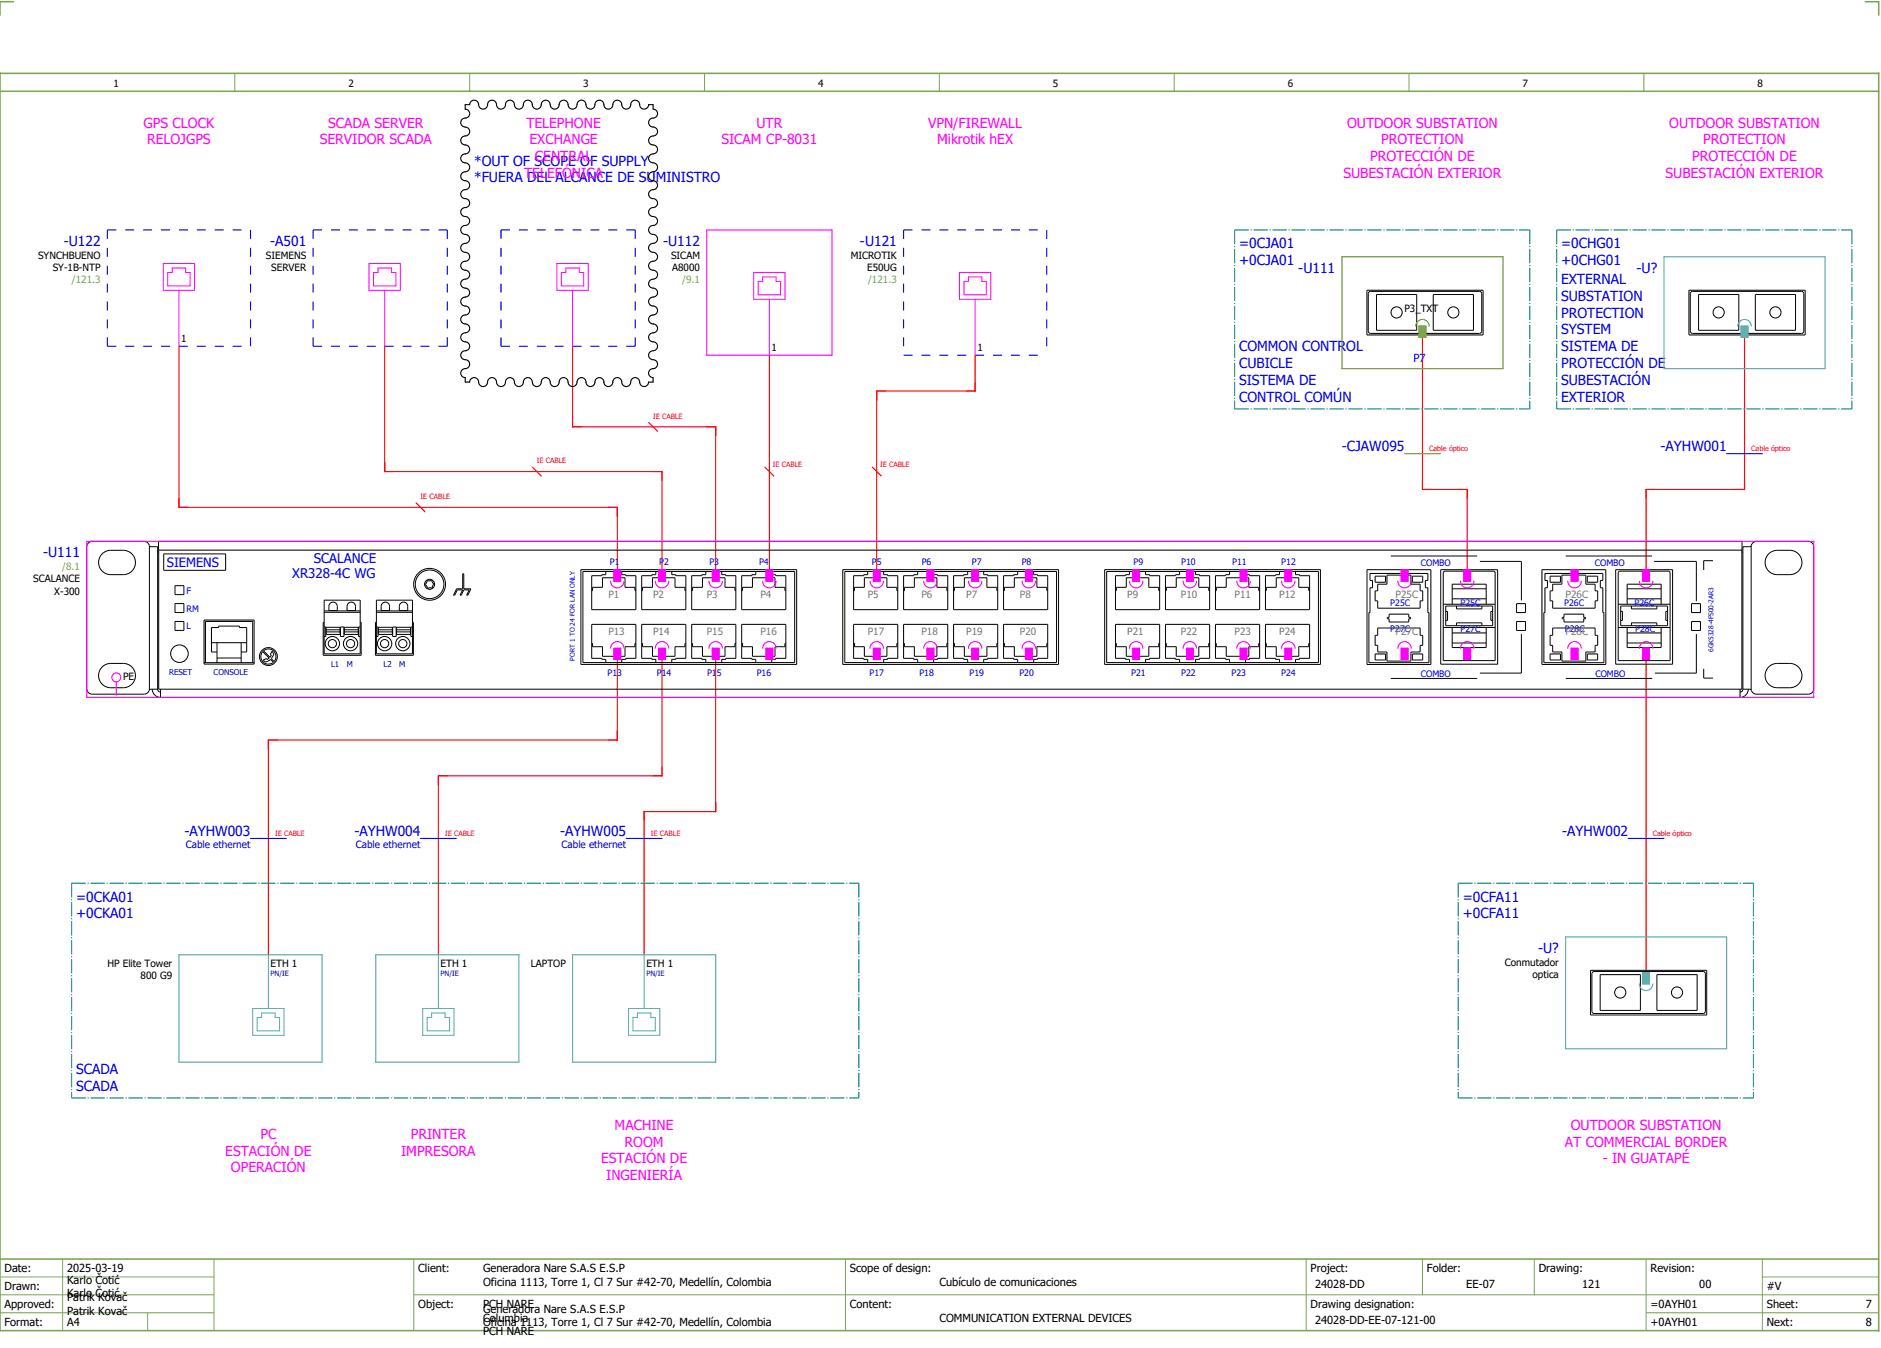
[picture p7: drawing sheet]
<svg xmlns="http://www.w3.org/2000/svg" width="421mm" height="301mm" viewBox="0 0 421 301" stroke-linecap="round" stroke-linejoin="round" font-family="sans-serif">
<path d="M0 16.4h420v281h-420zM3 .4h-3v3M417 .4h3v3M0 20.4h420M0 281.4h420" fill="none" stroke="#7ca552" stroke-width=".35"/>
<g fill="none" stroke="#7ca552" stroke-width=".22">
<path d="M52.5 16.4v4M105 16.4v4M157.5 16.4v4M210 16.4v4M262.5 16.4v4M315 16.4v4M367.5 16.4v4M0 285.4h47.8M0 293.4h47.8M14 281.4v16M33 293.4v4M47.8 281.4v16"/>
<path d="M47.8 289.4h-47.8M92.5 281.4v16M92.5 289.4h327.5M189 281.4v16M292 281.4v15.8M318 281.4v8M343 281.4v8M368 281.4v15.8M368 293.4h52M394 285.4h26M394 281.4v15.8"/>
</g>
<g fill="none" stroke="#f00" stroke-width=".25">
<path d="M40 77.4v36h98v14M86 77.4v28h62v22M128 77.4v18h32v32M172 79.4v48M218 79.4v8h-22v40M318 75.4v34h10v18M390 75.4v34h-22v18M145 94.4l2 2M93 112.4l2 2M119 104.4l2 2M171 104.4l2 2M195 104.4l2 2"/>
<path d="M138 147.4v18h-78v48M148 147.4v26h-50v40M160 147.4v34h-16v32M368 147.4v70"/>
</g>
<g fill="none" stroke="#000" stroke-width=".22">
<path d="M305.6 64.9h26v10h-26zM305.9 65.4l.5-.3 24.6 .1 .3 .4-.1 8.7-.4 .2-24.7-.1-.2-.4zM307.7 65.8h9v8h-9zM320.4 65.8h9v8h-9zM377.6 64.9h26v10h-26zM377.9 65.4l.5-.3 24.6 .1 .3 .4-.1 8.7-.4 .2-24.7-.1-.2-.4zM379.7 65.8h9v8h-9zM392.4 65.8h9v8h-9zM22.6 124a2.71 2.71 0 0 1 2.2-1h2.8a2.72 2.72 0 0 1 2.7 2.7 2.72 2.72 0 0 1-2.7 2.7h-2.8a2.72 2.72 0 0 1-2.5-1.5 2.72 2.72 0 0 1 .3-2.9zM33.4 122v-.1a1.2 1.2 0 0 0-1.2-.9h-11.6a1.2 1.2 0 0 0-1.2 1.2v31.7a1.2 1.2 0 0 0 1.2 1.2h11.7a1.3 1.3 0 0 0 1.1-.9M33.4 122l.3 .2h1.5v31.8M33.4 122v32.2"/>
<path d="M35.2 123.4h.3M35.4 121h354v2h-354zM35.5 123v31h353.9v-31M36.6 123.8h13.8v3.7h-13.8zM39.1 134.9h2v2h-2zM39.1 138.9h2v2h-2zM39.1 130.9h2v2h-2zM45.6 138.6h11.2v9.8h-11.2zM72.5 139.1h-.2v7.4h8.4v-7.4h-.2M72.5 136.5h8M72.5 136.9h8M72.5 134.1h8v12h-8z"/>
<path d="M73.8 134.8a.94 .94 0 0 1 1-.2 .94 .94 0 0 1 .6 .9v1h-1.9v-1zM77.9 134.8a.94 .94 0 0 1 1-.2 .94 .94 0 0 1 .6 .9v1h-1.9v-1zM84.1 139.1h-.2v7.4h8.5v-7.4h-.2M84.1 136.5h8.1M84.1 136.9h8.1M84.1 134.1h8.1v12h-8.1zM85.5 134.8a.94 .94 0 0 1 1-.2 .94 .94 0 0 1 .6 .9v1h-1.9v-1zM89.5 134.8a.94 .94 0 0 1 1.1-.2 .94 .94 0 0 1 .5 .9v1h-1.8v-1zM95.4 129.8l1.2-.1 .1 .5 .3 .3-.3 .4v.5l-1.2 .1-.1-.5-.4-.4 .4-.3zM103.4 128.2h.3v3.4h1.6l-.7 1.4h-.3l.6-1.2h-1.2l-.6 1.2h-.2l.5-1.2h-1.2l-.5 1.2h-.3l.7-1.4h1.3zM129.9 127.3h48.2v21.2h-48.2zM130.3 127.7h47.4v20.4h-47.4z"/>
<path d="M132.3 132h.2v-.7h2.2v-2.2h5v2.2h2.2v.7h.3M135.4 127.7v.7h-.9v.3h-2.2v7.6h9.9v-7.6h-2.3v-.3h-.9v-.7M143.5 132h.1v-.7h2.3v-2.2h5v2.2h2.2v.7h.2M146.6 127.7v.7h-.9v.3h-2.2v7.6h9.8v-7.6h-2.2v-.3h-.9v-.7M154.6 132h.2v-.7h2.2v-2.2h5.1v2.2h2.2v.7h.2M157.8 127.7v.7h-.9v.3h-2.3v7.6h9.9v-7.6h-2.3v-.3h-.8v-.7M165.8 132h.2v-.7h2.2v-2.2h5.1v2.2h2.2v.7h.2M169 127.7v.7h-.9v.3h-2.3v7.6h9.9v-7.6h-2.3v-.3h-.9v-.7M188.4 127.3h48.2v21.2h-48.2zM188.9 127.7h47.3v20.4h-47.3zM190.8 132h.2v-.7h2.2v-2.2h5.1v2.2h2.2v.7h.2M194 127.7v.7h-.9v.3h-2.3v7.6h9.9v-7.6h-2.3v-.3h-.9v-.7"/>
<path d="M202 132h.2v-.7h2.2v-2.2h5.1v2.2h2.2v.7h.2M205.2 127.7v.7h-.9v.3h-2.3v7.6h9.9v-7.6h-2.3v-.3h-.9v-.7M213.2 132h.2v-.7h2.2v-2.2h5v2.2h2.2v.7h.3M216.3 127.7v.7h-.9v.3h-2.2v7.6h9.9v-7.6h-2.3v-.3h-.9v-.7M224.4 132h.1v-.7h2.3v-2.2h5v2.2h2.2v.7h.2M227.5 127.7v.7h-.9v.3h-2.2v7.6h9.8v-7.6h-2.2v-.3h-.9v-.7M247 127.3h48.2v21.2h-48.2zM247.4 127.7h47.3v20.4h-47.3zM249.4 132h.2v-.7h2.2v-2.2h5v2.2h2.2v.7h.2M252.5 127.7v.7h-.9v.3h-2.2v7.6h9.8v-7.6h-2.2v-.3h-.9v-.7M260.6 132h.1v-.7h2.3v-2.2h5v2.2h2.2v.7h.2M263.7 127.7v.7h-.9v.3h-2.2v7.6h9.8v-7.6h-2.2v-.3h-.9v-.7"/>
<path d="M271.7 132h.2v-.7h2.2v-2.2h5.1v2.2h2.2v.7h.2M274.9 127.7v.7h-.9v.3h-2.3v7.6h9.9v-7.6h-2.3v-.3h-.9v-.7M282.9 132h.2v-.7h2.2v-2.2h5.1v2.2h2.2v.7h.2M286.1 127.7v.7h-.9v.3h-2.3v7.6h9.9v-7.6h-2.3v-.3h-.9v-.7M305.6 127.3h14.3v21.2h-14.3zM306.3 128.2h12.9v1.5h-.6v1.7h.6v5.5h.2v11.2h-13.4v-11.2h.3v-5.5h.5v-1.7h-.5zM307.4 128.8h2.3v1.3h-2.3zM308 130.6h2.1v-2.1h5.3v2.1h2.1v1.4h.6v2.3h-.6v1.6h-9.5v-1.6h-.6v-2.3h.6zM310.5 137.3h4.4v.7h.4v.3h-.4v.7h-4.4v-.7h-.4v-.3h.4zM310.9 124.3h19.3M315.7 128.8h2.4v1.3h-2.4zM322.1 127.3h12.7v21.1h-12.7z"/>
<path d="M322.6 135h11.6M322.7 127.8l.3-.2h10.8l.4 .2v19.8h-11.6zM323.2 136.6h.4v2h-.4M323.2 135.4h10.5v4.4h-10.5zM324.6 135v-4.4h7.6v4.4M324.6 133.8h7.6M324.6 131.6h7.6M325.6 135.4v.7h5.7v-.7M325.6 139.8v-.6h5.7v.6M330.8 125.5h9.3v8.7M333.7 136.6h-.4v2h.4M339 138.9h2v2h-2z"/>
<path d="M339 134.9h2v2h-2zM344.7 127.3h14.3v21.2h-14.3zM345.4 128.2h12.9v1.5h-.5v1.7h.5v5.5h.3v11.2h-13.5v-11.2h.3v-5.5h.5v-1.7h-.5zM346.5 128.8h2.4v1.3h-2.4zM347.1 130.6h2.1v-2.1h5.3v2.1h2.1v1.4h.6v2.3h-.6v1.6h-9.5v-1.6h-.6v-2.3h.6zM349.7 137.3h4.4v.7h.3v.3h-.3v.7h-4.4v-.7h-.4v-.3h.4zM350 124.3h19.3M354.9 128.8h2.3v1.3h-2.3zM361.2 127.3h12.7v21.1h-12.7zM361.8 135h11.6M362 127.7l11-.1 .3 .2 .1 19.8h-11.6v-19.6zM362.3 136.6h.4v2h-.4"/>
<path d="M362.3 135.4h10.5v4.4h-10.5zM363.8 135v-4.4h7.6v4.4M363.8 133.8h7.6M363.8 131.6h7.6M364.7 139.8v-.6h5.7v.6M364.7 135.4v.7h5.7v-.7M369.8 125.5h9.4v8.8M372.8 136.6h-.4v2h.4M378.1 138.9h2v2h-2zM378.1 134.9h2v2h-2zM383 125.3h-2.1v2.1M389.4 123.4h.2"/>
<path d="M391.5 122v-.1a1.2 1.2 0 0 1 1.2-.9h11.6a1.2 1.2 0 0 1 1.2 1.2v31.7a1.2 1.2 0 0 1-1.2 1.2h-11.7a1.29 1.29 0 0 1-1.1-.9M391.5 122l-.4 .2h-1.5v31.8M391.5 122v32.2M395.6 123.6l.5-.3a9.4 9.4 0 0 1 4.6-.2 2.72 2.72 0 0 1 2.1 2.9 2.72 2.72 0 0 1-2.7 2.4h-2.8a2.72 2.72 0 0 1-2.5-1.8 2.72 2.72 0 0 1 .8-3zM22.6 149.3a2.71 2.71 0 0 1 2.2-1h2.8a2.72 2.72 0 0 1 2.7 2.7 2.72 2.72 0 0 1-2.7 2.7h-2.8a2.72 2.72 0 0 1-2.5-1.5 2.72 2.72 0 0 1 .3-2.9zM34 154a1.84 1.84 0 0 0 1.9 1.9M35.2 154h-1.5l-.3 .2M35.2 154a.64 .64 0 0 0 .7 .7M35.9 154v1.9M35.9 155.9h353.1M45.6 148.1h11.2M45.9 148.1v-9.2h10.6v9.2"/>
<path d="M47.3 143.6h7.9M48.5 145.7h-1.2v-5.4h1.6v-.4h4.6v.4h1.7v5.4h-1.3M48.5 143.6v4.5M48.5 147.1h5.4M53.9 143.6v4.5M58.7 145.6l1.5 1.5-.5 .3-.2-.2-.7 .3 .6 .5 1.1-.6 .6 .6a1.7 1.7 0 0 1-2.3-.1 1.7 1.7 0 0 1-.1-2.3zM58.9 145.5a1.7 1.7 0 0 1 2.3 0 1.7 1.7 0 0 1 .1 2.4l-.6-.7 .5-1.1-.4-.5-.4 .7 .3 .1-.3 .5zM72.5 140.1h.3v2.2h-.3M72.9 140.2h3.1v1.6h-3.1zM72.9 140.8h3.1M72.9 141.2h3.1M76.1 140.1h.8v2.2h-.8z"/>
<path d="M77 140.2h3.1v1.6h-3.1zM77 140.8h3.1M77 141.2h3.1M80.5 140.1h-.3v2.2h.3M84.1 140.1h.4v2.2h-.4M84.6 140.2h3.1v1.6h-3.1zM84.6 140.8h3.1M84.6 141.2h3.1M87.8 140.1h.8v2.2h-.8zM88.6 140.2h3.2v1.6h-3.2zM88.6 140.8h3.2M88.6 141.2h3.2"/>
<path d="M92.2 140.1h-.4v2.2h.4M132.3 143.8h.2v.7h2.2v2.2h5v-2.2h2.2v-.7h.3M135.4 148.1v-.7h-.9v-.3h-2.2v-7.6h9.9v7.6h-2.3v.3h-.9v.7M143.5 143.8h.1v.7h2.3v2.2h5v-2.2h2.2v-.7h.2M146.6 148.1v-.7h-.9v-.3h-2.2v-7.6h9.8v7.6h-2.2v.3h-.9v.7M154.6 143.8h.2v.7h2.2v2.2h5.1v-2.2h2.2v-.7h.2M157.8 148.1v-.7h-.9v-.3h-2.3v-7.6h9.9v7.6h-2.3v.3h-.8v.7M165.8 143.8h.2v.7h2.2v2.2h5.1v-2.2h2.2M169 148.1v-.7h-.9v-.3h-2.3v-7.6h9.9v7.6h-2.3v.3h-.9v.7M175.7 143.8h-.2v.8M190.8 143.8h.2v.7h2.2v2.2h5.1v-2.2h2.2v-.7h.2M194 148.1v-.7h-.9v-.3h-2.3v-7.6h9.9v7.6h-2.3v.3h-.9v.7"/>
<path d="M202 143.8h.2v.7h2.2v2.2h5.1v-2.2h2.2v-.7h.2M205.2 148.1v-.7h-.9v-.3h-2.3v-7.6h9.9v7.6h-2.3v.3h-.9v.7M213.2 143.8h.2v.7h2.2v2.2h5v-2.2h2.2v-.7h.3M216.3 148.1v-.7h-.9v-.3h-2.2v-7.6h9.9v7.6h-2.3v.3h-.9v.7M224.4 143.8h.1v.7h2.3v2.2h5v-2.2h2.2v-.7h.2M227.5 148.1v-.7h-.9v-.3h-2.2v-7.6h9.8v7.6h-2.2v.3h-.9v.7M249.4 143.8h.2v.7h2.2v2.2h5v-2.2h2.2v-.7h.2M252.5 148.1v-.7h-.9v-.3h-2.2v-7.6h9.8v7.6h-2.2v.3h-.9v.7M260.6 143.8h.1v.7h2.3v2.2h5v-2.2h2.2v-.7h.2M263.7 148.1v-.7h-.9v-.3h-2.2v-7.6h9.8v7.6h-2.2v.3h-.9v.7M271.7 143.8h.2v.7h2.2v2.2h5.1v-2.2h2.2v-.7h.2M274.9 148.1v-.7h-.9v-.3h-2.3v-7.6h9.9v7.6h-2.3v.3h-.9v.7"/>
<path d="M282.9 143.8h.2v.7h2.2v2.2h5.1v-2.2h2.2v-.7h.2M286.1 148.1v-.7h-.9v-.3h-2.3v-7.6h9.9v7.6h-2.3v.3h-.9v.7M307.4 146.2h2.3v1.3h-2.3zM308 140.4h9.5v1.6h.6v2.2h-.6v1.5h-2.1v2.1h-5.3v-2.1h-2.1v-1.5h-.6v-2.2h.6zM310.9 151.6h19.3M315.7 146.2h2.4v1.3h-2.4zM322.6 140.2h11.6M324.6 140.2v4.5h7.6v-4.5M324.6 141.5h7.6M324.6 143.7h7.6M340.1 141.7v8.7h-9.3M346.5 146.2h2.4v1.3h-2.4z"/>
<path d="M347.1 140.4h9.5v1.6h.6v2.2h-.6v1.5h-2.1v2.1h-5.3v-2.1h-2.1v-1.5h-.6v-2.2h.6zM350 151.6h19.4M354.9 146.2h2.3v1.3h-2.3zM361.8 140.2h11.6M363.8 140.2v4.5h7.6v-4.5M363.8 141.5h7.6M363.8 143.7h7.6M379.2 141.7v8.7h-9.2M380.9 149.5v2.1h2.1M389 154v1.9M389.6 154h1.6l.3 .2M389.6 154a.64 .64 0 0 1-.6 .7"/>
<path d="M390.8 154a1.84 1.84 0 0 1-1.8 1.9M395.6 148.9l.5-.4a9.4 9.4 0 0 1 4.6-.2 2.72 2.72 0 0 1 2.1 3 2.72 2.72 0 0 1-2.7 2.4h-2.8a2.72 2.72 0 0 1-2.5-1.8 2.72 2.72 0 0 1 .8-3zM355.6 216.9h26v10h-26zM355.9 217.4l.5-.3 24.6 .1 .3 .4-.1 8.7-.4 .2-24.7-.1-.2-.4zM357.7 217.8h9v8h-9zM370.4 217.8h9v8h-9z"/>
<circle cx="312.2" cy="69.8" r="1.25"/>
<circle cx="324.9" cy="69.8" r="1.25"/>
<circle cx="384.2" cy="69.8" r="1.25"/>
<circle cx="396.9" cy="69.8" r="1.25"/>
<circle cx="96" cy="130.6" r="3.2"/>
<circle cx="96" cy="130.6" r="3.6"/>
<circle cx="96" cy="130.6" r="1.12"/>
<circle cx="40.1" cy="146.1" r="1.96"/>
<circle cx="60" cy="146.7" r="2"/>
<circle cx="74.3" cy="143.9" r="1.6"/>
<circle cx="74.3" cy="143.9" r=".92"/>
<circle cx="78.4" cy="143.9" r="1.6"/>
<circle cx="78.4" cy="143.9" r=".92"/>
<circle cx="86" cy="143.9" r="1.6"/>
<circle cx="86" cy="143.9" r=".92"/>
<circle cx="90" cy="143.9" r="1.6"/>
<circle cx="90" cy="143.9" r=".92"/>
<circle cx="362.2" cy="221.8" r="1.25"/>
<circle cx="374.9" cy="221.8" r="1.25"/>
</g>
<path d="M104 23.4h1l.1-.4a1 1 0 0 1 1.1-.6 1 1 0 0 1 .8 1 1 1 0 0 0 1 1 1 1 0 0 0 1-1 1 1 0 0 1 1-1 1 1 0 0 1 1 1 1 1 0 0 0 1 1 1 1 0 0 0 1-1 1 1 0 0 1 1-1 1 1 0 0 1 1 1 1 1 0 0 0 1 1 1 1 0 0 0 1-1 1 1 0 0 1 1-1 1 1 0 0 1 1 1 1 1 0 0 0 1 1 1 1 0 0 0 1-1 1 1 0 0 1 1-1 1 1 0 0 1 1 1 1 1 0 0 0 1 1 1 1 0 0 0 1-1 1 1 0 0 1 1-1 1 1 0 0 1 1 1 1 1 0 0 0 1 1 1 1 0 0 0 1-1 1 1 0 0 1 1-1 1 1 0 0 1 1 1 1 1 0 0 0 1 1 1 1 0 0 0 1-1 1 1 0 0 1 1-1 1 1 0 0 1 1 1 1 1 0 0 0 1 1 1 1 0 0 0 1-1 1 1 0 0 1 1-1 1 1 0 0 1 1 1 1 1 0 0 0 1 1 1 1 0 0 0 1-1 1 1 0 0 1 1-1 1 1 0 0 1 1 1 1 1 0 0 0 1 1 1 1 0 0 0 1-1h1v1a1 1 0 0 1 1 1 1 1 0 0 1-1 1 1 1 0 0 0-1 1 1 1 0 0 0 1 1 1 1 0 0 1 1 1 1 1 0 0 1-1 1 1 1 0 0 0-1 1 1 1 0 0 0 1 1 1 1 0 0 1 1 1 1 1 0 0 1-1 1 1 1 0 0 0-1 1 1 1 0 0 0 1 1 1 1 0 0 1 1 1 1 1 0 0 1-1 1 1 1 0 0 0-1 1 1 1 0 0 0 1 1 1 1 0 0 1 1 1 1 1 0 0 1-1 1 1 1 0 0 0-1 1 1 1 0 0 0 1 1 1 1 0 0 1 1 1 1 1 0 0 1-1 1 1 1 0 0 0-1 1 1 1 0 0 0 1 1 1 1 0 0 1 1 1 1 1 0 0 1-1 1 1 1 0 0 0-1 1 1 1 0 0 0 1 1 1 1 0 0 1 1 1 1 1 0 0 1-1 1 1 1 0 0 0-1 1 1 1 0 0 0 1 1 1 1 0 0 1 1 1 1 1 0 0 1-1 1 1 1 0 0 0-1 1 1 1 0 0 0 1 1 1 1 0 0 1 1 1 1 1 0 0 1-1 1 1 1 0 0 0-1 1 1 1 0 0 0 1 1 1 1 0 0 1 1 1 1 1 0 0 1-1 1 1 1 0 0 0-1 1 1 1 0 0 0 1 1 1 1 0 0 1 1 1 1 1 0 0 1-1 1 1 1 0 0 0-1 1 1 1 0 0 0 1 1 1 1 0 0 1 1 1 1 1 0 0 1-1 1 1 1 0 0 0-1 1 1 1 0 0 0 1 1 1 1 0 0 1 1 1 1 1 0 0 1-1 1 1 1 0 0 0-1 1 1 1 0 0 0 1 1 1 1 0 0 1 1 1 1 1 0 0 1-1 1 1 1 0 0 0-1 1 1 1 0 0 0 1 1v1h-1a1 1 0 0 1-1 1 1 1 0 0 1-1-1 1 1 0 0 0-1-1 1 1 0 0 0-1 1 1 1 0 0 1-1 1 1 1 0 0 1-1-1 1 1 0 0 0-1-1 1 1 0 0 0-1 1 1 1 0 0 1-1 1 1 1 0 0 1-1-1 1 1 0 0 0-1-1 1 1 0 0 0-1 1 1 1 0 0 1-1 1 1 1 0 0 1-1-1 1 1 0 0 0-1-1 1 1 0 0 0-1 1 1 1 0 0 1-1 1 1 1 0 0 1-1-1 1 1 0 0 0-1-1 1 1 0 0 0-1 1 1 1 0 0 1-1 1 1 1 0 0 1-1-1 1 1 0 0 0-1-1 1 1 0 0 0-1 1 1 1 0 0 1-1 1 1 1 0 0 1-1-1 1 1 0 0 0-1-1 1 1 0 0 0-1 1 1 1 0 0 1-1 1 1 1 0 0 1-1-1 1 1 0 0 0-1-1 1 1 0 0 0-1 1 1 1 0 0 1-1 1 1 1 0 0 1-1-1 1 1 0 0 0-1-1 1 1 0 0 0-1 1 1 1 0 0 1-1 1 1 1 0 0 1-1-1 1 1 0 0 0-1-1 1 1 0 0 0-1 1h-1v-1a1 1 0 0 1-1-1 1 1 0 0 1 1-1 1 1 0 0 0 1-1 1 1 0 0 0-1-1 1 1 0 0 1-1-1 1 1 0 0 1 1-1 1 1 0 0 0 1-1 1 1 0 0 0-1-1 1 1 0 0 1-1-1 1 1 0 0 1 1-1 1 1 0 0 0 1-1 1 1 0 0 0-1-1 1 1 0 0 1-1-1 1 1 0 0 1 1-1 1 1 0 0 0 1-1 1 1 0 0 0-1-1 1 1 0 0 1-1-1 1 1 0 0 1 1-1 1 1 0 0 0 1-1 1 1 0 0 0-1-1 1 1 0 0 1-1-1 1 1 0 0 1 1-1 1 1 0 0 0 1-1 1 1 0 0 0-1-1 1 1 0 0 1-1-1 1 1 0 0 1 1-1 1 1 0 0 0 1-1 1 1 0 0 0-1-1 1 1 0 0 1-1-1 1 1 0 0 1 1-1 1 1 0 0 0 1-1 1 1 0 0 0-1-1 1 1 0 0 1-1-1 1 1 0 0 1 1-1 1 1 0 0 0 1-1 1 1 0 0 0-1-1 1 1 0 0 1-1-1 1 1 0 0 1 1-1 1 1 0 0 0 1-1 1 1 0 0 0-1-1 1 1 0 0 1-1-1 1 1 0 0 1 1-1 1 1 0 0 0 1-1 1 1 0 0 0-1-1 1 1 0 0 1-1-1 1 1 0 0 1 1-1 1 1 0 0 0 1-1 1 1 0 0 0-1-1 1 1 0 0 1-1-1 1 1 0 0 1 1-1 1 1 0 0 0 1-1 1 1 0 0 0-1-1 1 1 0 0 1-1-1 1 1 0 0 1 1-1 1 1 0 0 0 1-1 1 1 0 0 0-1-1 1 1 0 0 1-1-1 1 1 0 0 1 1-1 1 1 0 0 0 1-1 1 1 0 0 0-1-1z" fill="none" stroke="#000" stroke-width=".25"/>
<path d="M60 213.4v12M98 213.4v12M144 213.4v12M56.5 225.4h7v6h-7zM57.5 227.4h1v-1h3v1h1v3h-5zM94.5 225.4h7v6h-7zM96.5 226.4h3v1h1v3h-5v-3h1zM140.5 225.4h7v6h-7zM141.5 227.4h1v-1h3v1h1v3h-5z" fill="none" stroke="#52a5a5" stroke-width=".22"/>
<path d="M372 57.4h36v25h-36zM388.5 72.9a1.5 1.5 0 0 1 1.5-1.5 1.5 1.5 0 0 1 1.5 1.5M389.3 72.9h1.5v2.5h-1.5zM40 213.4h32v24h-32zM84 213.4h32v24h-32zM128 213.4h32v24h-32zM350 209.4h36v25h-36zM366.5 219.9a1.5 1.5 0 0 0 1.5 1.5 1.5 1.5 0 0 0 1.5-1.5M367.2 217.4h1.6v2.5h-1.6z" fill="none" stroke="#52a5a5" stroke-width=".25"/>
<g fill="none" stroke="#007f7f" stroke-width=".25" stroke-dasharray="3.2 .4 .3 .4" stroke-linecap="butt">
<path d="M276 51.4h66M276 51.4v40M342 51.4v40M348 51.4h66M348 51.4v40M414 51.4v40M276 91.4h66M348 91.4h66M16 197.4h176M16 197.4v48M192 197.4v48M326 197.4h66"/>
<path d="M326 197.4v48M392 197.4v48M16 245.4h176M326 245.4h66"/>
</g>
<g fill="none" stroke="#f0f" stroke-width=".25">
<path d="M158 51.4h28v28h-28zM19.4 121h386.1v34.9h-386.1zM136.5 129.9a1.5 1.5 0 0 0 1.5 1.5 1.5 1.5 0 0 0 1.5-1.5M137.2 127.4h1.5v2.5h-1.5zM146.5 129.9a1.5 1.5 0 0 0 1.5 1.5 1.5 1.5 0 0 0 1.5-1.5M147.3 127.4h1.5v2.5h-1.5zM158.5 129.9a1.5 1.5 0 0 0 1.5 1.5 1.5 1.5 0 0 0 1.5-1.5M159.2 127.4h1.5v2.5h-1.5zM170.5 129.9a1.5 1.5 0 0 0 1.5 1.5 1.5 1.5 0 0 0 1.5-1.5M171.2 127.4h1.5v2.5h-1.5zM194.5 129.9a1.5 1.5 0 0 0 1.5 1.5 1.5 1.5 0 0 0 1.5-1.5M195.3 127.4h1.5v2.5h-1.5z"/>
<path d="M206.5 129.9a1.5 1.5 0 0 0 1.5 1.5 1.5 1.5 0 0 0 1.5-1.5M207.2 127.4h1.5v2.5h-1.5zM216.5 129.9a1.5 1.5 0 0 0 1.5 1.5 1.5 1.5 0 0 0 1.5-1.5M217.3 127.4h1.5v2.5h-1.5zM228.5 129.9a1.5 1.5 0 0 0 1.5 1.5 1.5 1.5 0 0 0 1.5-1.5M229.3 127.4h1.4v2.5h-1.4zM252.5 129.9a1.5 1.5 0 0 0 1.5 1.5 1.5 1.5 0 0 0 1.5-1.5M253.3 127.4h1.4v2.5h-1.4zM264.5 129.9a1.5 1.5 0 0 0 1.5 1.5 1.5 1.5 0 0 0 1.5-1.5M265.3 127.4h1.5v2.5h-1.5zM276.5 129.9a1.5 1.5 0 0 0 1.5 1.5 1.5 1.5 0 0 0 1.5-1.5M277.3 127.4h1.5v2.5h-1.5z"/>
<path d="M286.5 129.9a1.5 1.5 0 0 0 1.5 1.5 1.5 1.5 0 0 0 1.5-1.5M287.3 127.4h1.5v2.5h-1.5zM312.5 129.9a1.5 1.5 0 0 0 1.5 1.5 1.5 1.5 0 0 0 1.5-1.5M313.3 127.4h1.5v2.5h-1.5zM326.5 129.9a1.5 1.5 0 0 0 1.5 1.5 1.5 1.5 0 0 0 1.5-1.5M327.3 127.4h1.5v2.5h-1.5zM350.5 129.9a1.5 1.5 0 0 0 1.5 1.5 1.5 1.5 0 0 0 1.5-1.5M351.2 127.4h1.5v2.5h-1.5zM366.5 129.9a1.5 1.5 0 0 0 1.5 1.5 1.5 1.5 0 0 0 1.5-1.5M367.2 127.4h1.6v2.5h-1.6zM26 152.4v3M136.5 144.9a1.5 1.5 0 0 1 1.5-1.5 1.5 1.5 0 0 1 1.5 1.5"/>
<path d="M137.2 144.9h1.5v2.5h-1.5zM146.5 144.9a1.5 1.5 0 0 1 1.5-1.5 1.5 1.5 0 0 1 1.5 1.5M147.3 144.9h1.5v2.5h-1.5zM158.5 144.9a1.5 1.5 0 0 1 1.5-1.5 1.5 1.5 0 0 1 1.5 1.5M159.2 144.9h1.5v2.5h-1.5zM170.5 144.9a1.5 1.5 0 0 1 1.5-1.5 1.5 1.5 0 0 1 1.5 1.5M171.2 144.9h1.5v2.5h-1.5zM194.5 144.9a1.5 1.5 0 0 1 1.5-1.5 1.5 1.5 0 0 1 1.5 1.5M195.3 144.9h1.5v2.5h-1.5zM206.5 144.9a1.5 1.5 0 0 1 1.5-1.5 1.5 1.5 0 0 1 1.5 1.5M207.2 144.9h1.5v2.5h-1.5zM216.5 144.9a1.5 1.5 0 0 1 1.5-1.5 1.5 1.5 0 0 1 1.5 1.5"/>
<path d="M217.3 144.9h1.5v2.5h-1.5zM228.5 144.9a1.5 1.5 0 0 1 1.5-1.5 1.5 1.5 0 0 1 1.5 1.5M229.3 144.9h1.4v2.5h-1.4zM252.5 144.9a1.5 1.5 0 0 1 1.5-1.5 1.5 1.5 0 0 1 1.5 1.5M253.3 144.9h1.4v2.5h-1.4zM264.5 144.9a1.5 1.5 0 0 1 1.5-1.5 1.5 1.5 0 0 1 1.5 1.5M265.3 144.9h1.5v2.5h-1.5zM276.5 144.9a1.5 1.5 0 0 1 1.5-1.5 1.5 1.5 0 0 1 1.5 1.5M277.3 144.9h1.5v2.5h-1.5zM286.5 144.9a1.5 1.5 0 0 1 1.5-1.5 1.5 1.5 0 0 1 1.5 1.5M287.3 144.9h1.5v2.5h-1.5zM312.5 144.9a1.5 1.5 0 0 1 1.5-1.5 1.5 1.5 0 0 1 1.5 1.5"/>
<path d="M313.3 144.9h1.5v2.5h-1.5zM326.5 144.9a1.5 1.5 0 0 1 1.5-1.5 1.5 1.5 0 0 1 1.5 1.5M327.3 144.9h1.5v2.5h-1.5zM350.5 144.9a1.5 1.5 0 0 1 1.5-1.5 1.5 1.5 0 0 1 1.5 1.5M351.2 144.9h1.5v2.5h-1.5zM366.5 144.9a1.5 1.5 0 0 1 1.5-1.5 1.5 1.5 0 0 1 1.5 1.5M367.2 144.9h1.6v2.5h-1.6z"/>
<circle cx="26" cy="151.4" r="1"/>
</g>
<g fill="#f0f" stroke="#f0f" stroke-width=".22">
<path d="M137.2 127.4h1.5v2.5h-1.5z"/>
<path d="M147.3 127.4h1.5v2.5h-1.5z"/>
<path d="M159.2 127.4h1.5v2.5h-1.5z"/>
<path d="M171.2 127.4h1.5v2.5h-1.5z"/>
<path d="M195.3 127.4h1.5v2.5h-1.5z"/>
<path d="M207.2 127.4h1.5v2.5h-1.5z"/>
<path d="M217.3 127.4h1.5v2.5h-1.5z"/>
<path d="M229.3 127.4h1.4v2.5h-1.4z"/>
<path d="M253.3 127.4h1.4v2.5h-1.4z"/>
<path d="M265.3 127.4h1.5v2.5h-1.5z"/>
<path d="M277.3 127.4h1.5v2.5h-1.5z"/>
<path d="M287.3 127.4h1.5v2.5h-1.5z"/>
<path d="M137.2 144.9h1.5v2.5h-1.5z"/>
<path d="M147.3 144.9h1.5v2.5h-1.5z"/>
<path d="M159.2 144.9h1.5v2.5h-1.5z"/>
<path d="M171.2 144.9h1.5v2.5h-1.5z"/>
<path d="M195.3 144.9h1.5v2.5h-1.5z"/>
<path d="M207.2 144.9h1.5v2.5h-1.5z"/>
<path d="M217.3 144.9h1.5v2.5h-1.5z"/>
<path d="M229.3 144.9h1.4v2.5h-1.4z"/>
<path d="M253.3 144.9h1.4v2.5h-1.4z"/>
<path d="M265.3 144.9h1.5v2.5h-1.5z"/>
<path d="M277.3 144.9h1.5v2.5h-1.5z"/>
<path d="M287.3 144.9h1.5v2.5h-1.5z"/>
<path d="M313.3 127.4h1.5v2.5h-1.5z"/>
<path d="M327.3 127.4h1.5v2.5h-1.5z"/>
<path d="M351.2 127.4h1.5v2.5h-1.5z"/>
<path d="M367.2 127.4h1.6v2.5h-1.6z"/>
<path d="M313.3 144.9h1.5v2.5h-1.5z"/>
<path d="M327.3 144.9h1.5v2.5h-1.5z"/>
<path d="M351.2 144.9h1.5v2.5h-1.5z"/>
<path d="M367.2 144.9h1.6v2.5h-1.6z"/>
</g>
<g fill="none" stroke="#f0f" stroke-width=".22">
<path d="M36.5 58.9h7v6h-7zM82.5 58.9h7v6h-7zM124.5 58.9h7v6h-7zM37.5 60.9h1v-1h3v1h1v3h-5zM40 64.9v12.5M83.5 60.9h1v-1h3v1h1v3h-5zM86 64.9v12.5M125.5 60.9h1v-1h3v1h1v3h-5zM128 64.9v12.5M168.5 60.9h7v6h-7zM170.5 61.9h3v1h1v3h-5v-3h1zM172 66.9v12.5"/>
<path d="M214.5 60.9h7v6h-7zM216.5 61.9h3v1h1v3h-5v-3h1zM218 66.9v12.5"/>
</g>
<g fill="none" stroke="#00f" stroke-width=".25" stroke-dasharray="2 2" stroke-linecap="butt">
<path d="M24 51.4h32M24 51.4v26M56 51.4v26M70 51.4h30M70 51.4v26M100 51.4v26M112 51.4h30M112 51.4v26M142 51.4v26M202 51.4h32M202 51.4v28M234 51.4v28"/>
<path d="M24 77.4h32M70 77.4h30M112 77.4h30M202 79.4h32"/>
</g>
<g fill="#52a5a5" stroke="#52a5a5" stroke-width=".22">
<path d="M389.3 72.9h1.5v2.5h-1.5z"/>
<path d="M367.2 217.4h1.6v2.5h-1.6z"/>
</g>
<path d="M386 101.4h8M56 187.4h8M94 187.4h8M140 187.4h8M364 187.4h8" fill="none" stroke="#00f" stroke-width=".25"/>
<path d="M300 57.4h36v25h-36zM316.5 72.9a1.5 1.5 0 0 1 1.5-1.5 1.5 1.5 0 0 1 1.5 1.5M317.2 72.9h1.5v2.5h-1.5zM314 101.4h8" fill="none" stroke="#a57c00" stroke-width=".25"/>
<path d="M317.2 72.9h1.5v2.5h-1.5z" fill="#a57c00" stroke="#a57c00" stroke-width=".22"/>
<g font-size="3.1" fill="#f0f">
<text x="32.1" y="28.5">GPS CLOCK</text>
<text x="73.3" y="28.5">SCADA SERVER</text>
<text x="117.7" y="28.5">TELEPHONE</text>
<text x="169.1" y="28.5">UTR</text>
<text x="207.5" y="28.5">VPN/FIREWALL</text>
<text x="301.2" y="28.5">OUTDOOR SUBSTATION</text>
<text x="373.2" y="28.5">OUTDOOR SUBSTATION</text>
<text x="32.9" y="32.3">RELOJGPS</text>
<text x="71.5" y="32.3">SERVIDOR SCADA</text>
<text x="118.4" y="32.3">EXCHANGE</text>
<text x="161.3" y="32.3">SICAM CP-8031</text>
<text x="209.5" y="32.3">Mikrotik hEX</text>
<text x="308.8" y="32.3">PROTECTION</text>
<text x="380.7" y="32.3">PROTECTION</text>
<text x="117.2" y="39.8">TELEFÓNICA</text>
<text x="119.6" y="36">CENTRAL</text>
<text x="300.3" y="39.8">SUBESTACIÓN EXTERIOR</text>
<text x="306.3" y="36">PROTECCIÓN DE</text>
<text x="372.3" y="39.8">SUBESTACIÓN EXTERIOR</text>
<text x="378.3" y="36">PROTECCIÓN DE</text>
<text x="58.2" y="254.5">PC</text>
<text x="91.8" y="254.5">PRINTER</text>
<text x="137.4" y="252.5">MACHINE</text>
<text x="139.6" y="256.3">ROOM</text>
<text x="349.8" y="256.3">AT COMMERCIAL BORDER</text>
<text x="351.2" y="252.5">OUTDOOR SUBSTATION</text>
<text x="50.4" y="258.3">ESTACIÓN DE</text>
<text x="51.6" y="262">OPERACIÓN</text>
<text x="89.7" y="258.3">IMPRESORA</text>
<text x="134.4" y="260">ESTACIÓN DE</text>
<text x="135.5" y="263.8">INGENIERÍA</text>
<text x="358.3" y="260">- IN GUATAPÉ</text>
</g>
<g font-size="3.1" fill="#00f">
<text x="106" y="37">*OUT OF SCOPE OF SUPPLY</text>
<text x="106" y="40.8">*FUERA DEL ALCANCE DE SUMINISTRO</text>
<text x="14.2" y="55">-U122</text>
<text x="60.4" y="55">-A501</text>
<text x="148.2" y="55">-U112</text>
<text x="192.3" y="55">-U121</text>
<text x="277" y="55.5">=0CJA01</text>
<text x="277" y="59.3">+0CJA01</text>
<text x="349" y="55.5">=0CHG01</text>
<text x="349" y="59.3">+0CHG01</text>
<text x="290.3" y="61">-U111</text>
<text x="349" y="63.5">EXTERNAL</text>
<text x="365.9" y="61">-U?</text>
<text x="349" y="67.3">SUBSTATION</text>
<text x="349" y="71">PROTECTION</text>
<text x="349" y="74.8">SYSTEM</text>
<text x="277" y="78.5">COMMON CONTROL</text>
<text x="277" y="82.3">CUBICLE</text>
<text x="349" y="78.5">SISTEMA DE</text>
<text x="349" y="82.3">PROTECCIÓN DE</text>
<text x="277" y="86">SISTEMA DE</text>
<text x="277" y="89.8">CONTROL COMÚN</text>
<text x="349" y="86">SUBESTACIÓN</text>
<text x="349" y="89.8">EXTERIOR</text>
<text x="300" y="100.8">-CJAW095</text>
<text x="371.2" y="100.8">-AYHW001</text>
<text x="9.7" y="124.6">-U111</text>
<text x="41.2" y="186.8">-AYHW003</text>
<text x="79.2" y="186.8">-AYHW004</text>
<text x="125.2" y="186.8">-AYHW005</text>
<text x="349.2" y="186.8">-AYHW002</text>
<text x="17" y="201.5">=0CKA01</text>
<text x="327" y="201.5">=0CFA11</text>
<text x="17" y="205.3">+0CKA01</text>
<text x="327" y="205.3">+0CFA11</text>
<text x="343.9" y="213">-U?</text>
<text x="17" y="240">SCADA</text>
<text x="17" y="243.8">SCADA</text>
</g>
<g font-size="3" fill="#00f">
<text x="70.1" y="125.9">SCALANCE</text>
<text x="65.3" y="129.1">XR328-4C WG</text>
</g>
<text font-size="2.9" fill="#00f" x="37.3" y="126.7">SIEMENS</text>
<text font-size="2.5" fill="#00f" x="316" y="80.9">P7</text>
<g font-size="2.5">
<text x="1" y="284.4">Date:</text>
<text x="15" y="286.9">Karlo Čotić</text>
<text x="15" y="284.4">2025-03-19</text>
<text x="93.5" y="284.4">Client:</text>
<text x="108" y="284.4">Generadora Nare S.A.S E.S.P</text>
<text x="108" y="287.4">Oficina 1113, Torre 1, Cl 7 Sur #42-70, Medellín, Colombia</text>
<text x="190" y="284.4">Scope of design:</text>
<text x="210" y="287.4">Cubículo de comunicaciones</text>
<text x="293" y="284.4">Project:</text>
<text x="294" y="287.9">24028-DD</text>
<text x="319" y="284.4">Folder:</text>
<text x="327.8" y="287.9">EE-07</text>
<text x="344" y="284.4">Drawing:</text>
<text x="353.7" y="287.9">121</text>
<text x="369" y="284.4">Revision:</text>
<text x="379.9" y="287.9">00</text>
<text x="1" y="288.4">Drawn:</text>
<text x="1" y="292.4">Approved:</text>
<text x="15" y="289.9">Karlo Čotić</text>
<text x="15" y="290.9">Patrik Kovač</text>
<text x="15" y="293.9">Patrik Kovač</text>
<text x="93.5" y="292.4">Object:</text>
<text x="108" y="293.4">Generadora Nare S.A.S E.S.P</text>
<text x="108" y="292.4">PCH NARE</text>
<text x="190" y="292.4">Content:</text>
<text x="293" y="292.4">Drawing designation:</text>
<text x="369" y="292.4">=0AYH01</text>
<text x="395" y="292.4">Sheet:</text>
<text x="395" y="288.4">#V</text>
<text x="417.1" y="292.4">7</text>
<text x="1" y="296.4">Format:</text>
<text x="15" y="296.4">A4</text>
<text x="108" y="296.4">Oficina 1113, Torre 1, Cl 7 Sur #42-70, Medellín, Colombia</text>
<text x="108" y="295.4">Columbia</text>
<text x="108" y="298.4">PCH NARE</text>
<text x="210" y="295.4">COMMUNICATION EXTERNAL DEVICES</text>
<text x="294" y="295.9">24028-DD-EE-07-121-00</text>
<text x="369" y="296.4">+0AYH01</text>
<text x="395" y="296.4">Next:</text>
<text x="417.1" y="296.4">8</text>
</g>
<g font-size="2.2">
<text x="25.4" y="19.4">1</text>
<text x="77.9" y="19.4">2</text>
<text x="130.4" y="19.4">3</text>
<text x="182.9" y="19.4">4</text>
<text x="235.4" y="19.4">5</text>
<text x="287.9" y="19.4">6</text>
<text x="340.4" y="19.4">7</text>
<text x="392.9" y="19.4">8</text>
<text x="8.5" y="57.9">SYNCHBUENO</text>
<text x="59.5" y="57.9">SIEMENS</text>
<text x="150" y="57.9">SICAM</text>
<text x="190.2" y="57.9">MICROTIK</text>
<text x="11.8" y="60.6">SY-1B-NTP</text>
<text x="60.6" y="60.6">SERVER</text>
<text x="150.3" y="60.6">A8000</text>
<text x="193.8" y="60.6">E50UG</text>
<text x="314" y="69.8">P3_TXT</text>
<text x="40.5" y="76.4">1</text>
<text x="172.5" y="78.4">1</text>
<text x="218.5" y="78.4">1</text>
<text x="7.4" y="130.2">SCALANCE</text>
<text x="12.1" y="132.9">X-300</text>
<text x="27.5" y="151.9">PE</text>
<text x="336.4" y="215.9">Conmutador</text>
<text x="24" y="216.1">HP Elite Tower</text>
<text x="31.4" y="218.8">800 G9</text>
<text x="60.5" y="216.1">ETH 1</text>
<text x="98.5" y="216.1">ETH 1</text>
<text x="118.7" y="216.1">LAPTOP</text>
<text x="144.5" y="216.1">ETH 1</text>
<text x="342.6" y="218.6">optica</text>
</g>
<g font-size="2.2" fill="#7ca552">
<text x="16.1" y="63.3">/121.3</text>
<text x="152.5" y="63.3">/9.1</text>
<text x="194.1" y="63.3">/121.3</text>
<text x="13.9" y="127.5">/8.1</text>
</g>
<g font-size="2.2" fill="#767676">
<text x="136" y="133.6">P1</text>
<text x="146" y="133.6">P2</text>
<text x="158" y="133.6">P3</text>
<text x="170" y="133.6">P4</text>
<text x="194" y="133.6">P5</text>
<text x="206" y="133.6">P6</text>
<text x="216" y="133.6">P7</text>
<text x="228" y="133.6">P8</text>
<text x="252" y="133.6">P9</text>
<text x="264" y="133.6">P10</text>
<text x="276" y="133.6">P11</text>
<text x="286" y="133.6">P12</text>
<text x="312" y="133.6">P25C</text>
<text x="350" y="133.6">P26C</text>
<text x="136" y="141.9">P13</text>
<text x="146" y="141.9">P14</text>
<text x="158" y="141.9">P15</text>
<text x="170" y="141.9">P16</text>
<text x="194" y="141.9">P17</text>
<text x="206" y="141.9">P18</text>
<text x="216" y="141.9">P19</text>
<text x="228" y="141.9">P20</text>
<text x="252" y="141.9">P21</text>
<text x="264" y="141.9">P22</text>
<text x="276" y="141.9">P23</text>
<text x="286" y="141.9">P24</text>
<text x="312" y="141.9">P27C</text>
<text x="350" y="141.9">P28C</text>
</g>
<g font-size="2.2" fill="#00f">
<text x="41.5" y="189.6">Cable ethernet</text>
<text x="79.5" y="189.6">Cable ethernet</text>
<text x="125.5" y="189.6">Cable ethernet</text>
</g>
<g font-size="2" fill="#00f">
<text x="136.3" y="126.3">P1</text>
<text x="147.4" y="126.3">P2</text>
<text x="158.6" y="126.3">P3</text>
<text x="169.7" y="126.3">P4</text>
<text x="194.9" y="126.3">P5</text>
<text x="206.1" y="126.3">P6</text>
<text x="217.3" y="126.3">P7</text>
<text x="228.4" y="126.3">P8</text>
<text x="253.4" y="126.3">P9</text>
<text x="264.1" y="126.3">P10</text>
<text x="275.5" y="126.3">P11</text>
<text x="286.4" y="126.3">P12</text>
<text x="317.6" y="126.4">COMBO</text>
<text x="356.5" y="126.4">COMBO</text>
<text x="41.7" y="132.8">F</text>
<text x="41.7" y="136.7">RM</text>
<text x="310.8" y="135.4">P25C</text>
<text x="326.5" y="135.4">P25C</text>
<text x="349.7" y="135.4">P26C</text>
<text x="365.4" y="135.4">P26C</text>
<text x="41.7" y="140.6">L</text>
<text x="310.8" y="141.2">P27C</text>
<text x="326.5" y="141.2">P27C</text>
<text x="349.8" y="141.2">P28C</text>
<text x="365.5" y="141.2">P28C</text>
<text x="135.8" y="151.1">P13</text>
<text x="146.8" y="151.1">P14</text>
<text x="158.1" y="151.1">P15</text>
<text x="169.2" y="151.1">P16</text>
<text x="194.4" y="151.1">P17</text>
<text x="205.5" y="151.1">P18</text>
<text x="216.7" y="151.1">P19</text>
<text x="227.9" y="151.1">P20</text>
<text x="252.9" y="151.1">P21</text>
<text x="264.1" y="151.1">P22</text>
<text x="275.3" y="151.2">P23</text>
<text x="286.4" y="151.1">P24</text>
<text x="317.6" y="151.2">COMBO</text>
<text x="356.7" y="151.2">COMBO</text>
</g>
<g font-size="1.8" fill="#00f">
<text x="74" y="149">L1</text>
<text x="77.5" y="149">M</text>
<text x="85.7" y="149">L2</text>
<text x="89.2" y="149">M</text>
<text x="37.8" y="150.9">RESET</text>
<text x="47.8" y="150.9">CONSOLE</text>
</g>
<g font-size="1.6" fill="#f00">
<text x="146" y="93.6">IE CABLE</text>
<text x="319.5" y="100.9">Cable óptico</text>
<text x="391.5" y="100.9">Cable óptico</text>
<text x="120" y="103.6">IE CABLE</text>
<text x="172.8" y="104.4">IE CABLE</text>
<text x="196.8" y="104.4">IE CABLE</text>
<text x="94" y="111.6">IE CABLE</text>
<text x="61.5" y="186.9">IE CABLE</text>
<text x="99.5" y="186.9">IE CABLE</text>
<text x="145.5" y="186.9">IE CABLE</text>
<text x="369.5" y="186.9">Cable óptico</text>
</g>
<g font-size="1.6" fill="#00f">
<text x="60.5" y="218.2">PN/IE</text>
<text x="98.5" y="218.2">PN/IE</text>
<text x="144.5" y="218.2">PN/IE</text>
</g>
<g font-size="1.5" fill="#00f">
<text x="128.5" y="147.6" transform="rotate(-90 128.5 147.6)">PORT 1 TO 24 FOR LAN ONLY</text>
<text x="383" y="145.7" transform="rotate(-90 383 145.7)">6GK5328-4FS00-2AR3</text>
</g>
</svg>
